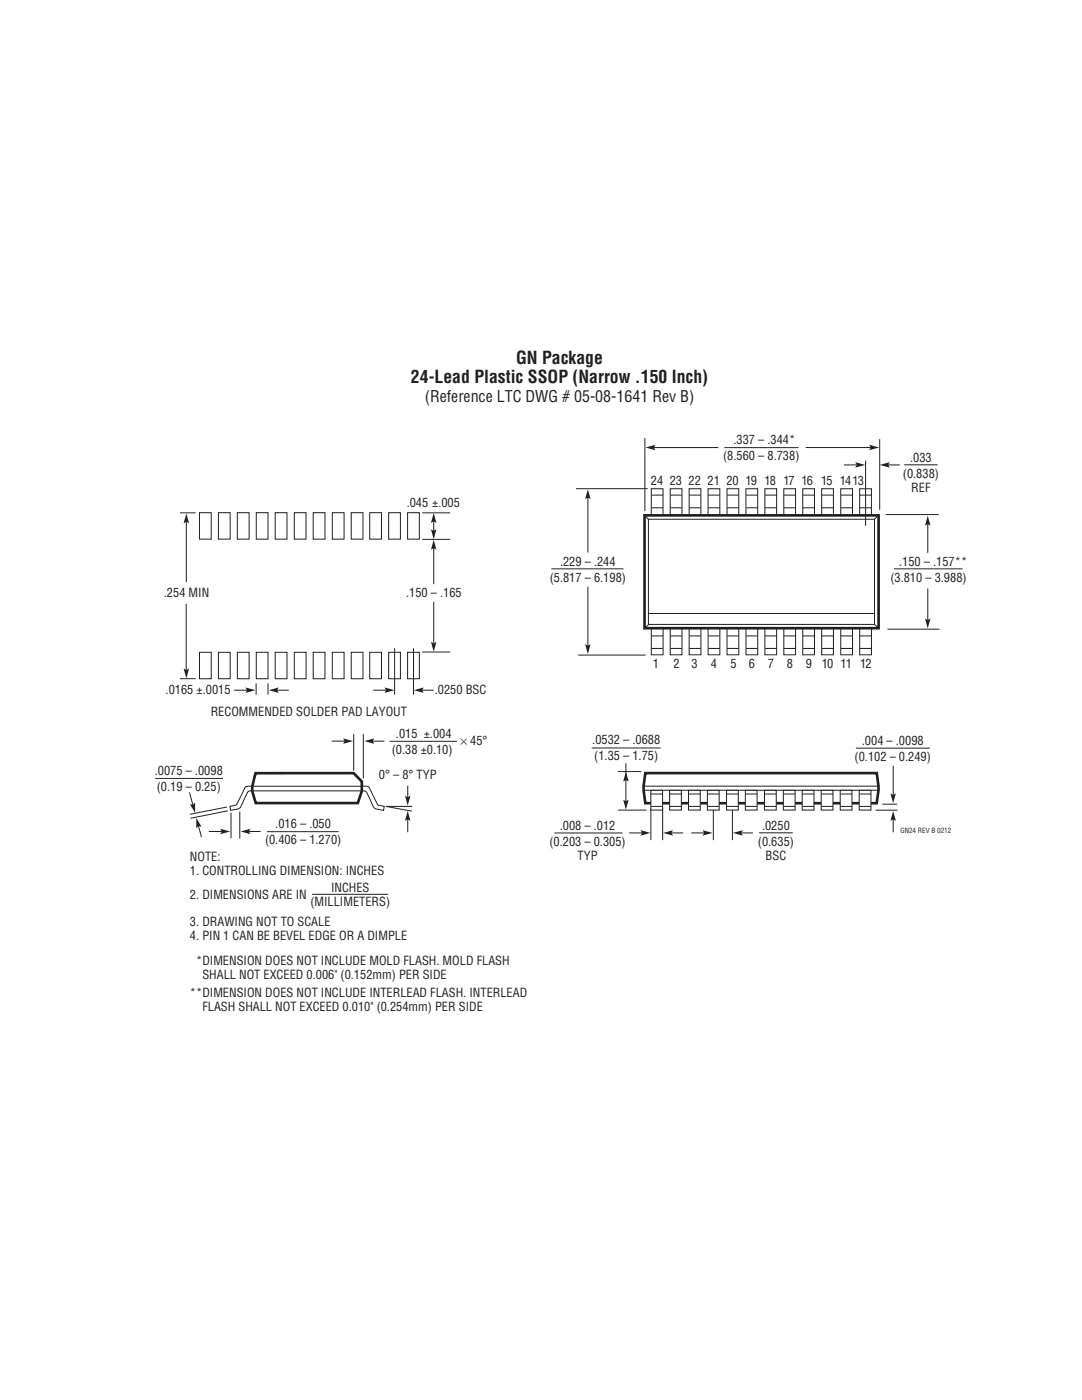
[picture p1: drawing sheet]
<svg xmlns="http://www.w3.org/2000/svg" width="216mm" height="279mm" viewBox="0 0 216 279" stroke-linecap="round" stroke-linejoin="round" font-family="sans-serif">
<!-- layer: Layer 1 -->
<path d="M144.5 89.3h14.8" fill="none" stroke="#231f20" stroke-width=".2"/>
<path d="M129.4 122.4h45.1z" fill="#fff"/>
<g fill="none" stroke="#231f20" stroke-width=".2">
<path d="M114.9 97.5h14.3M128.7 87.4v14.6M130 97.5h2.3v5.3h-2.3zM130 98.8h2.3M133.7 97.5h2.4v5.3h-2.4zM133.8 98.8h2.3M137.5 97.5h2.4v5.3h-2.4zM137.5 98.8h2.3M141.3 97.5h2.3v5.3h-2.3zM141.3 98.8h2.3M145.1 97.5h2.3v5.3h-2.3zM145.1 98.8h2.3"/>
<path d="M148.8 97.5h2.4v5.3h-2.4zM148.9 98.8h2.3M152.6 97.5h2.4v5.3h-2.4zM152.7 98.8h2.3M156.4 97.5h2.3v5.3h-2.3zM156.4 98.8h2.3M160.2 97.5h2.3v5.3h-2.3zM160.2 98.8h2.3M164 97.5h2.3v5.3h-2.3zM164 98.8h2.3M167.8 97.5h2.3v5.3h-2.3zM167.8 98.8h2.3"/>
<path d="M171.5 97.5h2.4v5.3h-2.4zM171.6 98.8h2.3M175.5 87.6v14.1M110 113.5h14.4M128.7 102.9l.7 .7M129.4 103.6h45.1v21h-45.1zM130 101.3h2.3M133.8 101.3h2.3M137.5 101.3h2.3M141.3 101.3h2.3M145.1 101.3h2.3M148.9 101.3h2.3"/>
<path d="M152.7 101.3h2.3M156.4 101.3h2.3M160.2 101.3h2.3M164 101.3h2.3M167.8 101.3h2.3M171.6 101.3h2.3M176.7 102.7h10.6M178.4 113.5h13.7M129.4 122.4h45.1M130 125.4h2.3v5.3h-2.3zM130 126.9h2.3M130 129.4h2.3"/>
<path d="M133.7 125.4h2.4v5.3h-2.4zM133.8 126.9h2.3M133.8 129.4h2.3M137.5 125.4h2.4v5.3h-2.4zM137.5 126.9h2.3M137.5 129.4h2.3M141.3 125.4h2.3v5.3h-2.3zM141.3 126.9h2.3M141.3 129.4h2.3M145.1 125.4h2.3v5.3h-2.3zM145.1 126.9h2.3M145.1 129.4h2.3"/>
<path d="M148.8 125.4h2.4v5.3h-2.4zM148.9 126.9h2.3M148.9 129.4h2.3M152.6 125.4h2.4v5.3h-2.4zM152.7 126.9h2.3M152.7 129.4h2.3M156.4 125.4h2.3v5.3h-2.3zM156.4 126.9h2.3M156.4 129.4h2.3M160.2 125.4h2.3v5.3h-2.3zM160.2 126.9h2.3M160.2 129.4h2.3"/>
<path d="M164 125.4h2.3v5.3h-2.3zM164 126.9h2.3M164 129.4h2.3M167.8 125.4h2.3v5.3h-2.3zM167.8 126.9h2.3M167.8 129.4h2.3M171.5 125.4h2.4v5.3h-2.4zM171.6 126.9h2.3M171.6 129.4h2.3M177.1 125.6h10.4"/>
</g>
<path d="M128.6 102.9h46.7v22.5h-46.7z" fill="none" stroke="#231f20" stroke-width=".53"/>
<g fill="#fff" stroke="#231f20" stroke-width=".2">
<path d="M128.6 125.4l.8-.8z"/>
<path d="M174.5 124.6l.8 .8z"/>
</g>
<path d="M175.3 102.9l-.8 .7M115.4 130.7h13.4M53.3 166h14.3" fill="none" stroke="#231f20" stroke-width=".2"/>
<path d="M51 154.3h19.6l1.6 1.7v1.9l-.8 2.4h-20.4l-.7-2.4v-1z" fill="#fff"/>
<path d="M51 154.3h19.6l1.6 1.7v1.9l-.8 2.4h-20.4l-.7-2.4v-1zM128.8 154.3h46.2l.3 3.4-.4 2.6h-46.1l-.4-2.6z" fill="none" stroke="#231f20" stroke-width=".53"/>
<g fill="none" stroke="#231f20" stroke-width=".2">
<path d="M31 155.4h13.5M50.3 156.9h21.9M50.4 156.9a1.65 1.65 0 0 0-1.5 .3l-1.4 2.9a.96 .96 0 0 1-1.1 .7l-.5 .1 .1 .8 1.2-.2a1.04 1.04 0 0 0 1-.9l1.1-2.2a.85 .85 0 0 1 1.1-.6M70.6 146.5v7.3M72.2 156.9a1.65 1.65 0 0 1 1.5 .3l1.4 2.9a.96 .96 0 0 0 1.1 .7l.5 .1-.2 .8-1.1-.2a1.04 1.04 0 0 1-1.1-.9l-1-2.2a.85 .85 0 0 0-1.1-.6h-22M72.5 146.5v8.9M77.8 147.9h13.4M118.1 149.3h13.7M123.3 154h4.7M124.9 152.3v7.8M128.4 156.9h46.9M128.5 157.7h46.8"/>
<path d="M170.8 149.3h14.7M45.3 161.1l-7.4 1.4M45.5 161.8l-7.5 1.5M46.1 162.2v5.1M47.8 162v5.4M77 160.9h5.2M77 160.9l5.2 1M110.6 166.2h13.6M123.3 161.7h5.7M129.9 161.2v6.5M132.2 161.2v6.5M142.3 161.2v6.5"/>
<path d="M146.1 161.2v6.5M151.5 166.2h6.7M174.7 161.7h4.4M176 160.5h3"/>
</g>
<path d="M129.9 157.7h2.3v4h-2.3z" fill="#fff" stroke="#231f20" stroke-width=".2"/>
<path d="M129.9 158.5h2.3M129.9 160.9h2.3" fill="none" stroke="#231f20" stroke-width=".2"/>
<path d="M133.6 157.7h2.4v4h-2.4z" fill="#fff" stroke="#231f20" stroke-width=".2"/>
<path d="M133.7 158.5h2.3M133.7 160.9h2.3" fill="none" stroke="#231f20" stroke-width=".2"/>
<path d="M137.4 157.7h2.3v4h-2.3z" fill="#fff" stroke="#231f20" stroke-width=".2"/>
<path d="M137.4 158.5h2.3M137.4 160.9h2.3" fill="none" stroke="#231f20" stroke-width=".2"/>
<path d="M141.2 157.7h2.3v4h-2.3z" fill="#fff" stroke="#231f20" stroke-width=".2"/>
<path d="M141.2 158.5h2.3M141.2 160.9h2.3" fill="none" stroke="#231f20" stroke-width=".2"/>
<path d="M145 157.7h2.3v4h-2.3z" fill="#fff" stroke="#231f20" stroke-width=".2"/>
<path d="M145 158.5h2.3M145 160.9h2.3" fill="none" stroke="#231f20" stroke-width=".2"/>
<path d="M148.7 157.7h2.4v4h-2.4z" fill="#fff" stroke="#231f20" stroke-width=".2"/>
<path d="M148.8 158.5h2.3M148.8 160.9h2.3" fill="none" stroke="#231f20" stroke-width=".2"/>
<path d="M152.5 157.7h2.4v4h-2.4z" fill="#fff" stroke="#231f20" stroke-width=".2"/>
<path d="M152.6 158.5h2.3M152.6 160.9h2.3" fill="none" stroke="#231f20" stroke-width=".2"/>
<path d="M156.3 157.7h2.4v4h-2.4z" fill="#fff" stroke="#231f20" stroke-width=".2"/>
<path d="M156.4 158.5h2.3M156.4 160.9h2.3" fill="none" stroke="#231f20" stroke-width=".2"/>
<path d="M160.1 157.7h2.3v4h-2.3z" fill="#fff" stroke="#231f20" stroke-width=".2"/>
<path d="M160.1 158.5h2.3M160.1 160.9h2.3" fill="none" stroke="#231f20" stroke-width=".2"/>
<path d="M163.9 157.7h2.3v4h-2.3z" fill="#fff" stroke="#231f20" stroke-width=".2"/>
<path d="M163.9 158.5h2.3M163.9 160.9h2.3" fill="none" stroke="#231f20" stroke-width=".2"/>
<path d="M167.7 157.7h2.3v4h-2.3z" fill="#fff" stroke="#231f20" stroke-width=".2"/>
<path d="M167.7 158.5h2.3M167.7 160.9h2.3" fill="none" stroke="#231f20" stroke-width=".2"/>
<path d="M171.4 157.7h2.4v4h-2.4z" fill="#fff" stroke="#231f20" stroke-width=".2"/>
<path d="M171.5 158.5h2.3M49.5 165.9h2.5M171.5 160.9h2.3" fill="none" stroke="#231f20" stroke-width=".2"/>
<path d="M48 165.9l2-.5-.3 .5 .3 .6z" fill="#231f20"/>
<path d="M41.7 165.9h2.7" fill="none" stroke="#231f20" stroke-width=".2"/>
<path d="M43.9 165.4l2 .5-2 .6 .4-.6z" fill="#231f20"/>
<path d="M39.6 164.7l.6 2.4" fill="none" stroke="#231f20" stroke-width=".2"/>
<path d="M39.2 163.2l1 1.8-.6-.2-.4 .5z" fill="#231f20"/>
<path d="M37.8 158.1l.7 2.7" fill="none" stroke="#231f20" stroke-width=".2"/>
<path d="M37.9 160.5l.6 .1 .4-.4v2z" fill="#231f20"/>
<path d="M74.2 147.9h2.5" fill="none" stroke="#231f20" stroke-width=".2"/>
<path d="M72.7 147.9l2-.5-.3 .5 .3 .5z" fill="#231f20"/>
<path d="M66.2 147.9h2.7" fill="none" stroke="#231f20" stroke-width=".2"/>
<path d="M68.5 147.4l1.9 .5-1.9 .5 .3-.5z" fill="#231f20"/>
<path d="M81.4 156.8v2.5" fill="none" stroke="#231f20" stroke-width=".2"/>
<path d="M80.8 158.8l.6 .3 .5-.3-.5 2z" fill="#231f20"/>
<path d="M81.4 163.4v2.7" fill="none" stroke="#231f20" stroke-width=".2"/>
<path d="M81.4 161.8l.5 2-.5-.3-.6 .3z" fill="#231f20"/>
<path d="M117.3 117.1v11.9" fill="none" stroke="#231f20" stroke-width=".2"/>
<path d="M116.8 128.6l.5 .3 .5-.3-.5 1.9z" fill="#231f20"/>
<path d="M117.3 99.1v11.2" fill="none" stroke="#231f20" stroke-width=".2"/>
<path d="M117.3 97.6l.5 2-.5-.3-.5 .3z" fill="#231f20"/>
<path d="M185.1 117.5v6.4" fill="none" stroke="#231f20" stroke-width=".2"/>
<path d="M184.6 123.4l.5 .4 .6-.4-.6 2z" fill="#231f20"/>
<path d="M185.1 104.4v5.9" fill="none" stroke="#231f20" stroke-width=".2"/>
<path d="M185.1 102.9l.6 2-.6-.3-.5 .3z" fill="#231f20"/>
<path d="M133.8 166.2h2.5" fill="none" stroke="#231f20" stroke-width=".2"/>
<path d="M132.3 166.2l2-.5-.3 .5 .3 .6z" fill="#231f20"/>
<path d="M125.5 166.2h2.8" fill="none" stroke="#231f20" stroke-width=".2"/>
<path d="M127.8 165.7l2 .5-2 .6 .3-.6z" fill="#231f20"/>
<path d="M147.8 166.2h2.4" fill="none" stroke="#231f20" stroke-width=".2"/>
<path d="M146.2 166.2l2-.5-.3 .5 .3 .6z" fill="#231f20"/>
<path d="M137.9 166.2h2.8" fill="none" stroke="#231f20" stroke-width=".2"/>
<path d="M140.2 165.7l2 .5-2 .6 .3-.6z" fill="#231f20"/>
<path d="M178.2 152.8v6" fill="none" stroke="#231f20" stroke-width=".2"/>
<path d="M177.7 158.3l.5 .4 .6-.4-.6 2z" fill="#231f20"/>
<path d="M178.2 163.4v2.7" fill="none" stroke="#231f20" stroke-width=".2"/>
<g fill="#231f20">
<path d="M178.2 161.9l.6 1.9-.6-.3-.5 .3z"/>
<path d="M124.3 159.6l.6 .3 .5-.3-.5 2z"/>
<path d="M124.9 154l.5 2-.5-.3-.6 .3z"/>
</g>
<path d="M130.4 89.3h12.9" fill="none" stroke="#231f20" stroke-width=".2"/>
<path d="M128.8 89.3l2-.5-.3 .5 .3 .6z" fill="#231f20"/>
<path d="M160.8 89.3h13.1" fill="none" stroke="#231f20" stroke-width=".2"/>
<path d="M173.4 88.8l2 .5-2 .6 .4-.6z" fill="#231f20"/>
<path d="M172.7 91.9v13M177.1 92.8h2.4M180.4 92.8h6.7" fill="none" stroke="#231f20" stroke-width=".2"/>
<path d="M175.6 92.8l1.9-.6-.3 .6 .3 .5z" fill="#231f20"/>
<path d="M168.4 92.8h2.7" fill="none" stroke="#231f20" stroke-width=".2"/>
<path d="M170.7 92.2l1.9 .6-1.9 .5 .3-.5z" fill="#231f20"/>
<g fill="none" stroke="#231f20" stroke-width=".2">
<path d="M35.9 102.3h3.1M39.8 102.3h2.3v5.3h-2.3zM43.6 102.3h2.3v5.3h-2.3zM47.4 102.3h2.3v5.3h-2.3zM51.1 102.3h2.4v5.3h-2.4zM54.9 102.3h2.4v5.3h-2.4zM58.7 102.3h2.4v5.3h-2.4zM62.5 102.3h2.3v5.3h-2.3zM66.3 102.3h2.4v5.3h-2.4zM70.1 102.3h2.3v5.3h-2.3zM73.8 102.3h2.3v5.3h-2.3zM77.5 102.3h2.4v5.3h-2.4z"/>
<path d="M81.3 102.3h2.4v5.3h-2.4zM35.9 135.5h3.1M39.8 130.2h2.4v5.3h-2.4zM43.6 130.2h2.3v5.3h-2.3zM47.4 130.2h2.3v5.3h-2.3zM51.1 130.2h2.4v5.3h-2.4zM54.9 130.2h2.4v5.3h-2.4zM58.7 130.2h2.4v5.3h-2.4zM62.5 130.2h2.3v5.3h-2.3zM66.3 130.2h2.4v5.3h-2.4zM70.1 130.2h2.3v5.3h-2.3zM73.8 130.2h2.3v5.3h-2.3z"/>
<path d="M77.6 130.2h2.3v5.3h-2.3zM81.3 130.2h2.4v5.3h-2.4zM84.1 137.7h2.5"/>
</g>
<path d="M82.6 137.7l1.9-.5-.3 .5 .3 .6z" fill="#231f20"/>
<path d="M74.5 137.7h2.7" fill="none" stroke="#231f20" stroke-width=".2"/>
<path d="M76.7 137.2l2 .5-2 .6 .4-.6z" fill="#231f20"/>
<path d="M55.2 137.7h2.4" fill="none" stroke="#231f20" stroke-width=".2"/>
<path d="M53.6 137.7l2-.5-.3 .5 .3 .6z" fill="#231f20"/>
<path d="M46.7 137.7h2.8" fill="none" stroke="#231f20" stroke-width=".2"/>
<path d="M49 137.2l2 .5-2 .6 .3-.6z" fill="#231f20"/>
<path d="M86.5 103.6v2.5" fill="none" stroke="#231f20" stroke-width=".2"/>
<g fill="#231f20">
<path d="M86 105.6l.5 .4 .6-.4-.6 2z"/>
<path d="M86.5 102.4l.6 2-.6-.4-.5 .4z"/>
</g>
<path d="M86.5 109v7.6M86.5 120.1v8.3" fill="none" stroke="#231f20" stroke-width=".2"/>
<g fill="#231f20">
<path d="M86 128.1l.5 .3 .6-.3-.6 2z"/>
<path d="M86.5 107.7l.6 2-.6-.3-.5 .3z"/>
</g>
<path d="M37.2 103.9v12.3M37.2 120.5v13.8" fill="none" stroke="#231f20" stroke-width=".2"/>
<g fill="#231f20">
<path d="M36.6 133.4l.6 .3 .5-.3-.5 2z"/>
<path d="M37.2 102.5l.5 1.9-.5-.3-.6 .3z"/>
</g>
<path d="M84.3 102.3h5.5M84.3 107.6h5.5M51.1 136.4v2.2M53.5 136.4v2.2M78.7 129.4v9.2M82.5 129.4v9.2M84.3 130.1h5.5M62.3 178.5h15.2" fill="none" stroke="#231f20" stroke-width=".2"/>
<g font-size="3.5" fill="#231f20">
<text x="82" y="76.4">24-Lead Plastic SSOP (Narrow .150 Inch)</text>
<text x="103" y="72.6">GN Package</text>
</g>
<text font-size="3.2" fill="#231f20" x="84.8" y="80.3">(Reference LTC DWG # 05-08-1641 Rev B)</text>
<g font-size="2.5" fill="#231f20">
<text x="146.4" y="88.6">.337 – .344*</text>
<text x="144.3" y="91.8">(8.560 – 8.738)</text>
<text x="180.2" y="95.3">(0.838)</text>
<text x="181.6" y="92.2">.033</text>
<text x="81.1" y="101.1">.045 ±.005</text>
<text x="129.9" y="96.8">24</text>
<text x="133.6" y="96.8">23</text>
<text x="137.4" y="96.8">22</text>
<text x="141.2" y="96.8">21</text>
<text x="144.9" y="96.8">20</text>
<text x="148.8" y="96.8">19</text>
<text x="152.5" y="96.8">18</text>
<text x="156.3" y="96.8">17</text>
<text x="159.9" y="96.8">16</text>
<text x="163.9" y="96.9">15</text>
<text x="167.6" y="96.9">1413</text>
<text x="181.8" y="98.2">REF</text>
<text x="111.7" y="112.9">.229 – .244</text>
<text x="179.4" y="112.9">.150 – .157**</text>
<text x="32.7" y="119.2">.254 MIN</text>
<text x="81" y="119.2">.150 – .165</text>
<text x="109.7" y="116.1">(5.817 – 6.198)</text>
<text x="177.7" y="116.1">(3.810 – 3.988)</text>
<text x="130.3" y="133.3">1</text>
<text x="134.4" y="133.3">2</text>
<text x="138" y="133.4">3</text>
<text x="141.8" y="133.3">4</text>
<text x="145.7" y="133.3">5</text>
<text x="149.4" y="133.3">6</text>
<text x="153.2" y="133.4">7</text>
<text x="157" y="133.3">8</text>
<text x="160.8" y="133.3">9</text>
<text x="164" y="133.3">10</text>
<text x="167.7" y="133.3">11</text>
<text x="171.6" y="133.3">12</text>
<text x="33.1" y="138.6">.0165 ±.0015</text>
<text x="42" y="142.9">RECOMMENDED SOLDER PAD LAYOUT</text>
<text x="86.8" y="138.6">.0250 BSC</text>
<text x="79" y="147.3">.015 ±.004</text>
<text x="91.9" y="148.7">× 45°</text>
<text x="118.2" y="148.6">.0532 – .0688</text>
<text x="172" y="148.6">.004 – .0098</text>
<text x="30.9" y="154.7">.0075 – .0098</text>
<text x="75.6" y="155.4">0° – 8° TYP</text>
<text x="78.2" y="150.4">(0.38 ±0.10)</text>
<text x="118.6" y="151.7">(1.35 – 1.75)</text>
<text x="170.5" y="151.8">(0.102 – 0.249)</text>
<text x="31.3" y="157.8">(0.19 – 0.25)</text>
<text x="54.9" y="165.3">.016 – .050</text>
<text x="111.7" y="165.7">.008 – .012</text>
<text x="152.1" y="165.6">.0250</text>
<text x="37.9" y="171.9">NOTE:</text>
<text x="52.9" y="168.5">(0.406 – 1.270)</text>
<text x="109.6" y="168.8">(0.203 – 0.305)</text>
<text x="115.3" y="171.7">TYP</text>
<text x="151.2" y="168.8">(0.635)</text>
<text x="152.8" y="171.6">BSC</text>
<text x="37.9" y="174.7">1. CONTROLLING DIMENSION: INCHES</text>
<text x="37.9" y="179.4">2. DIMENSIONS ARE IN</text>
<text x="66" y="178">INCHES</text>
<text x="37.9" y="184.7">3. DRAWING NOT TO SCALE</text>
<text x="61.9" y="180.9">(MILLIMETERS)</text>
<text x="37.9" y="187.5">4. PIN 1 CAN BE BEVEL EDGE OR A DIMPLE</text>
<text x="39.1" y="192.6">* DIMENSION DOES NOT INCLUDE MOLD FLASH. MOLD FLASH</text>
<text x="40.4" y="195.4">SHALL NOT EXCEED 0.006&quot; (0.152mm) PER SIDE</text>
<text x="37.9" y="199">** DIMENSION DOES NOT INCLUDE INTERLEAD FLASH. INTERLEAD</text>
<text x="40.4" y="201.8">FLASH SHALL NOT EXCEED 0.010&quot; (0.254mm) PER SIDE</text>
</g>
<text font-size="1.4" fill="#231f20" x="179.7" y="166.2">GN24 REV B 0212</text>
</svg>
